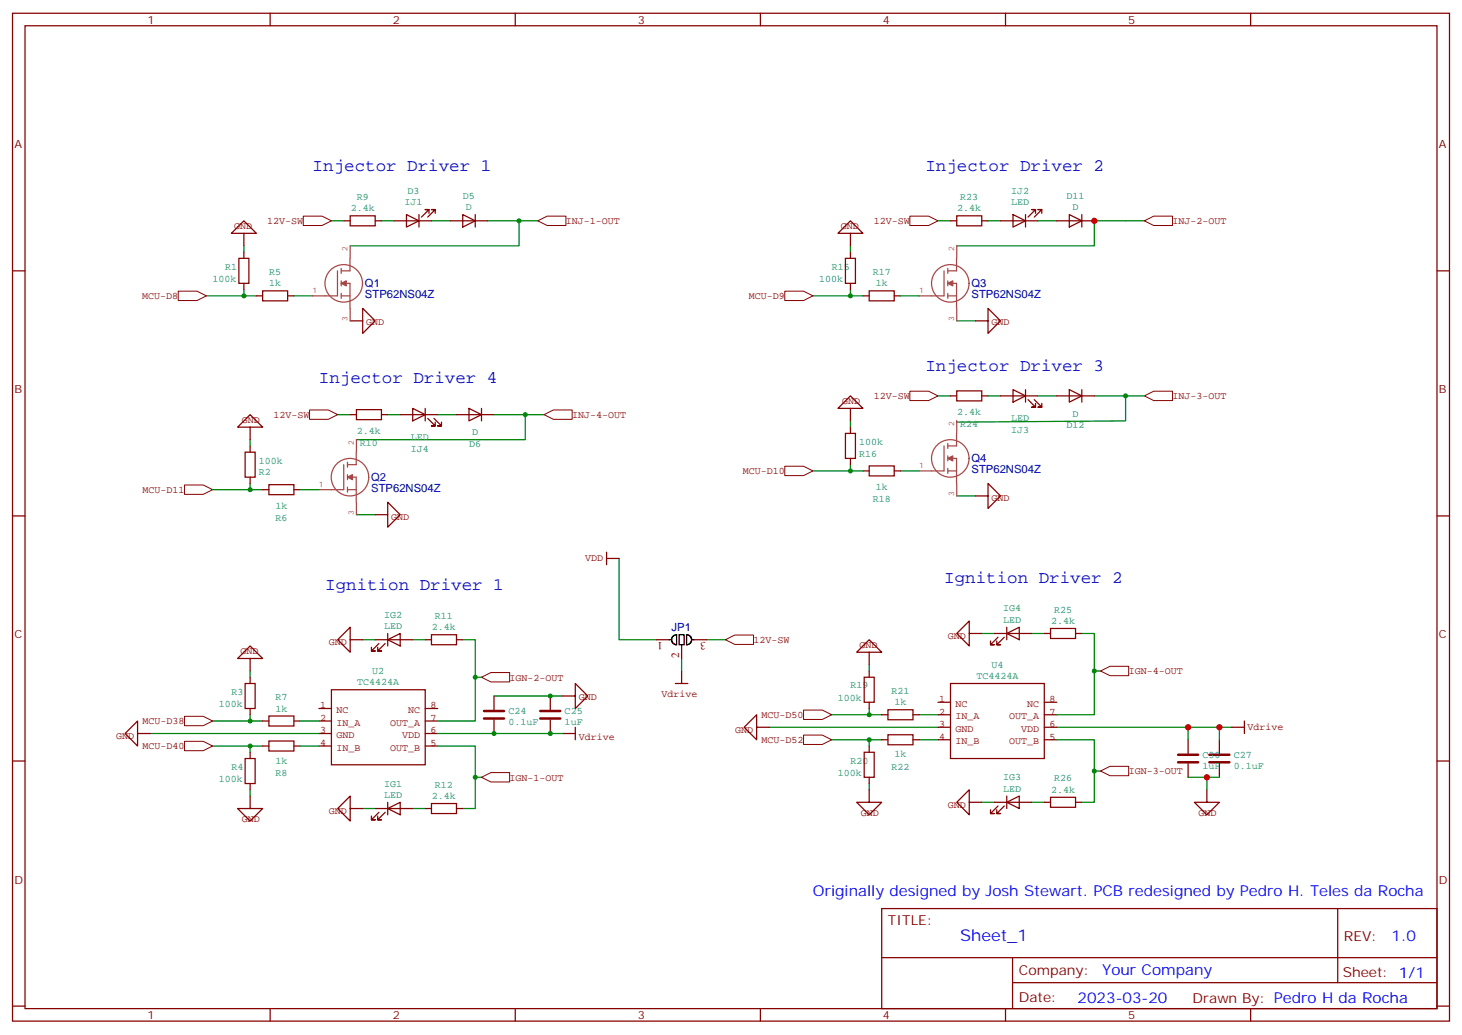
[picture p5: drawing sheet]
<svg xmlns="http://www.w3.org/2000/svg" width="412mm" height="292mm" viewBox="0 0 412 292" stroke-linecap="round" stroke-linejoin="round" font-family="sans-serif">
<g fill="none" stroke="#870000" stroke-width=".35">
<path d="M3.5 3.7h405.4v284.4h-405.4zM7.1 7.3h398.2v277.3h-398.2zM76.2 3.7v3.6M145.3 3.7v3.6M214.5 3.7v3.6M283.6 3.7v3.6M352.8 3.7v3.6M3.5 76.4h3.6M405.3 76.4h3.6M3.5 145.6h3.6M405.3 145.6h3.6M3.5 214.7h3.6"/>
<path d="M405.3 214.7h3.6M248.7 256.3h156.6v28.3h-156.6zM377.3 256.4v20.8M248.7 270.2h156.5M285.6 277.2h119.6M285.6 270.2v14.1M3.5 283.8h3.6M76.2 284.6v3.5M145.3 284.6v3.5M214.5 284.6v3.5M283.6 284.6v3.5M352.8 284.6v3.5"/>
<path d="M405.3 283.8h3.6"/>
</g>
<path d="M174.6 157.6v22.9h10.6M139.3 196.4h19.4M192.3 185.8v3.5M199.3 180.5h5.3M123.5 206.9h31.7M298.1 205.2h49.4" fill="none" stroke="#008500" stroke-width=".35"/>
<g fill="none" stroke="#850000" stroke-width=".35">
<path d="M90 199.9h3.5M93.5 194.6h26.4v21.2h-26.4zM119.9 199.9h3.6M139.3 196.4v3.8M155.2 196.4v3.8M158.7 196.4h3.6v-3.6l3.5 3.6-3.5 3.5v-3.5M264.6 198.1h3.5M268.1 192.8h26.5v21.2h-26.5zM294.6 198.1h3.5M90 203.4h3.5M90 206.9h3.5M90 210.5h3.5"/>
<path d="M119.9 203.4h3.6M119.9 206.9h3.6M119.9 210.5h3.6M139.3 203.1v3.8M155.2 203.1v3.8M158.7 206.9h3.6M162.3 205.2v3.5M264.6 201.6h3.5M264.6 205.2h3.5M264.6 208.7h3.5M294.6 201.6h3.5M294.6 205.2h3.5"/>
<path d="M294.6 208.7h3.5M347.5 205.2h3.5M351 203.4v3.5"/>
</g>
<path d="M136.5 202.7h5.7M136.5 200.6h5.7M152.4 202.7h5.6M152.4 200.6h5.6" fill="none" stroke="#850000" stroke-width=".71"/>
<path d="M204.6 180.5l2.7-1.3h5.2v2.6h-5.2z" fill="#fff" stroke="#850000" stroke-width=".28"/>
<path d="M190.5 192.8h3.5M192.3 189.3v3.5" fill="none" stroke="#850000" stroke-width=".35"/>
<path d="M298.1 208.7h10.6v8.8M308.7 217.5v8.8h-3.5M308.7 217.5h1.7" fill="none" stroke="#008500" stroke-width=".35"/>
<path d="M310.4 217.5l2.7-1.3h5.3v2.6h-5.3z" fill="#fff" stroke="#850000" stroke-width=".28"/>
<path d="M308.7 189.3h1.7M276.9 226.3h3.6M291 226.3h3.6" fill="none" stroke="#008500" stroke-width=".35"/>
<path d="M273.4 226.3v-3.5l-3.5 3.5 3.5 3.6v-3.6h3.5M280.5 226.3h10.5M281.5 227.4l-2.1 2.1h1.1h-1.1v-1M283.3 227.4l-2.1 2.1h1h-1v-1M284 226.3l3.5-1.7v3.5zM284 224.6v3.5M294.6 226.3h1.7M296.3 224.9h7.1v2.9h-7.1zM303.4 226.3h1.8" fill="none" stroke="#850000" stroke-width=".35"/>
<path d="M310.4 189.3l2.7-1.3h5.3v2.6h-5.3z" fill="#fff" stroke="#850000" stroke-width=".28"/>
<path d="M276.9 178.7h3.6M291 178.7h3.6M305.2 178.7h3.5v22.9h-10.6M217 205.2h47.6M234.6 208.7h10.6M234.6 201.6h10.6M259.3 208.7h5.3M259.3 201.6h5.3" fill="none" stroke="#008500" stroke-width=".35"/>
<path d="M273.4 178.7v-3.5l-3.5 3.5 3.5 3.5v-3.5h3.5M280.5 178.7h10.5M281.5 179.8l-2.1 2.1h1.1h-1.1v-1.1M283.3 179.8l-2.1 2.1h1h-1v-1.1M284 178.7l3.5-1.7v3.5zM284 177v3.5M294.6 178.7h1.7M296.3 177.3h7.1v2.8h-7.1zM303.4 178.7h1.8M213.4 205.2v-3.6l-3.5 3.6 3.5 3.5v-3.5h3.6" fill="none" stroke="#850000" stroke-width=".35"/>
<g fill="#fff" stroke="#850000" stroke-width=".28">
<path d="M226.7 200.3h5.3l2.6 1.3-2.6 1.4h-5.3z"/>
<path d="M226.7 207.4h5.3l2.6 1.3-2.6 1.3h-5.3z"/>
</g>
<g fill="none" stroke="#008500" stroke-width=".35">
<path d="M121.7 62.3h5.3M137.6 62.3h8.8M292.8 62.3h5.3M317.5 62.3h-8.8v7.1h-38.8M123.5 117h5.3M139.3 117h8.9M292.8 111.7h5.3M308.7 111.7h8.8M245.2 187.5v1.8M245.2 199.9v1.7h3.5M123.5 210.5h10.6v8.8M134.1 219.3v8.8h-3.6"/>
<path d="M134.1 219.3h1.7M248.7 208.7h-3.5v1.8M245.2 221.1v1.7"/>
</g>
<g fill="none" stroke="#850000" stroke-width=".35">
<path d="M127 62.3h10.6M130.5 60.5l3.6 1.8-3.6 1.8zM134.1 60.5v3.6M298.1 62.3h10.6M301.6 60.5l3.6 1.8-3.6 1.8zM305.2 60.5v3.6M128.8 117h10.5M132.3 115.2l3.5 1.8-3.5 1.7zM135.8 115.2v3.5M298.1 111.7h10.6M301.6 109.9l3.6 1.8-3.6 1.8zM305.2 109.9v3.6"/>
<path d="M243.8 191.1h2.8v7h-2.8zM245.2 184h3.5l-3.5-3.5-3.5 3.5h3.5v3.5M245.2 189.3v1.8M245.2 198.1v1.8M243.8 212.2h2.8v7.1h-2.8zM245.2 210.5v1.7M245.2 219.3v1.8M248.7 208.7h1.8M248.7 201.6h1.8M250.5 207.3h7v2.8h-7zM250.5 200.2h7v2.9h-7zM257.5 208.7h1.8"/>
<path d="M257.5 201.6h1.8M245.2 222.8v3.5h3.5l-3.5 3.6-3.5-3.6h3.5"/>
</g>
<path d="M135.8 191.1l2.7-1.4h5.3v2.7h-5.3z" fill="#fff" stroke="#850000" stroke-width=".28"/>
<path d="M134.1 191.1h1.7M155.2 206.9h3.5M102.3 228.1h3.5M116.4 228.1h3.5" fill="none" stroke="#008500" stroke-width=".35"/>
<path d="M171.1 157.6h3.5M171.1 155.8v3.5M98.8 228.1v-3.5l-3.6 3.5 3.6 3.5v-3.5h3.5M105.8 228.1h10.6M106.9 229.2l-2.1 2.1h1h-1v-1.1M108.7 229.2l-2.2 2.1h1.1h-1.1v-1.1M109.4 228.1l3.5-1.8v3.6zM109.4 226.3v3.6M119.9 228.1h1.8M121.7 226.7h7.1v2.8h-7.1zM128.8 228.1h1.7" fill="none" stroke="#850000" stroke-width=".35"/>
<path d="M135.8 219.3l2.7-1.3h5.3v2.6h-5.3z" fill="#fff" stroke="#850000" stroke-width=".28"/>
<path d="M102.3 180.5h3.5M116.4 180.5h3.5M130.5 180.5h3.6v22.9h-10.6M42.3 206.9h47.7M60 210.5h10.6M60 203.4h10.6M84.7 210.5h5.3M84.7 203.4h5.3" fill="none" stroke="#008500" stroke-width=".35"/>
<path d="M109.4 178.7v3.5M121.7 179.1h7.1v2.8h-7.1zM98.8 180.5v-3.5l-3.6 3.5 3.6 3.5v-3.5h3.5M105.8 180.5h10.6M106.9 181.5l-2.1 2.2h1h-1v-1.1M108.7 181.5l-2.2 2.2h1.1h-1.1v-1.1M109.4 180.5l3.5-1.8v3.5zM119.9 180.5h1.8M128.8 180.5h1.7M38.8 206.9v-3.5l-3.5 3.5 3.5 3.6v-3.6h3.5" fill="none" stroke="#850000" stroke-width=".35"/>
<g fill="#fff" stroke="#850000" stroke-width=".28">
<path d="M52 202.1h5.3l2.7 1.3-2.7 1.3h-5.3z"/>
<path d="M52 209.1h5.3l2.7 1.4-2.7 1.3h-5.3z"/>
</g>
<path d="M317.5 62.3h5.3M70.6 189.3v1.8M70.6 201.6v1.8h3.5M74.1 210.5h-3.5v1.7M70.6 222.8v1.8" fill="none" stroke="#008500" stroke-width=".35"/>
<g fill="none" stroke="#850000" stroke-width=".35">
<path d="M69.1 192.8h2.9v7.1h-2.9zM70.6 185.8h3.5l-3.5-3.6-3.6 3.6h3.6v3.5M70.6 191.1v1.7M70.6 199.9v1.7M69.1 214h2.9v7.1h-2.9zM70.6 212.2v1.8M74.1 210.5h1.7M74.1 203.4h1.7M75.8 209.1h7.1v2.8h-7.1zM75.8 202h7.1v2.8h-7.1zM82.9 210.5h1.8M82.9 203.4h1.8"/>
<path d="M70.6 224.6v3.5h3.5l-3.5 3.5-3.6-3.5h3.6M70.6 221.1v1.7"/>
</g>
<path d="M322.8 111.7l2.6-1.3h5.3v2.6h-5.3z" fill="#fff" stroke="#850000" stroke-width=".28"/>
<path d="M264.6 62.3h3.5M278.7 62.3h3.5" fill="none" stroke="#008500" stroke-width=".35"/>
<path d="M256.6 61h5.3l2.7 1.3-2.7 1.3h-5.3z" fill="#fff" stroke="#850000" stroke-width=".28"/>
<path d="M268.1 62.3h1.8M269.9 60.9h7v2.8h-7zM276.9 62.3h1.8M282.2 62.3h10.6M285.8 60.5l3.5 1.8-3.5 1.8zM289.3 60.5v3.6M292.1 60.2v-1.1h-1.1h1.1l-2.1 2.1M293.9 60.2v-1.1h-1.1h1.1l-2.2 2.1" fill="none" stroke="#850000" stroke-width=".35"/>
<path d="M317.5 111.7h5.3" fill="none" stroke="#008500" stroke-width=".35"/>
<path d="M153.5 117l2.6-1.3h5.3v2.6h-5.3z" fill="#fff" stroke="#850000" stroke-width=".28"/>
<path d="M264.6 111.7h3.5M278.7 111.7h3.5M317.5 111.7v7l-47.6 .4v-.4" fill="none" stroke="#008500" stroke-width=".35"/>
<path d="M256.6 110.4h5.3l2.7 1.3-2.7 1.3h-5.3z" fill="#fff" stroke="#850000" stroke-width=".28"/>
<path d="M268.1 111.7h1.8M269.9 110.3h7v2.8h-7zM276.9 111.7h1.8M282.2 111.7h10.6M285.8 109.9l3.5 1.8-3.5 1.8zM289.3 109.9v3.6M290 112.7l2.1 2.2h-1.1h1.1v-1.1M291.7 112.7l2.2 2.2h-1.1h1.1v-1.1" fill="none" stroke="#850000" stroke-width=".35"/>
<path d="M229.3 83.5h10.6M229.3 132.9h10.6" fill="none" stroke="#008500" stroke-width=".35"/>
<g fill="#fff" stroke="#850000" stroke-width=".28">
<path d="M52 136.8h5.3l2.7 1.3-2.7 1.4h-5.3z"/>
<path d="M221.4 131.5h5.3l2.6 1.4-2.6 1.3h-5.3z"/>
</g>
<path d="M146.4 62.3h5.3M239.9 69.4v1.7M239.9 81.7v1.8h3.5M269.9 90.5h5.3M239.9 118.7v1.8M239.9 131.1v1.8h3.5M254 132.9h5.3M269.9 139.9h5.3" fill="none" stroke="#008500" stroke-width=".35"/>
<g fill="none" stroke="#850000" stroke-width=".35">
<path d="M238.5 72.9h2.8v7h-2.8zM239.9 65.8h3.5l-3.5-3.5-3.5 3.5h3.5v3.6M239.9 71.1v1.8M239.9 79.9v1.8M243.4 83.5h1.8M245.2 82.1h7v2.8h-7zM252.2 83.5h1.8M275.2 90.5h3.5v-3.5l3.5 3.5-3.5 3.6v-3.6M239.9 115.2h3.5l-3.5-3.5-3.5 3.5h3.5v3.5M238.5 122.3h2.8v7h-2.8zM239.9 120.5v1.8M239.9 129.3v1.8"/>
<path d="M243.4 132.9h1.8M245.2 131.4h7v2.9h-7zM252.2 132.9h1.8M275.2 139.9h3.5v-3.5l3.5 3.5-3.5 3.5v-3.5"/>
</g>
<path d="M151.7 62.3l2.6-1.3h5.3v2.6h-5.3z" fill="#fff" stroke="#850000" stroke-width=".28"/>
<path d="M93.5 62.3h3.5M107.6 62.3h3.5M146.4 62.3v7.1h-47.6" fill="none" stroke="#008500" stroke-width=".35"/>
<path d="M85.5 61h5.3l2.7 1.3-2.7 1.3h-5.3z" fill="#fff" stroke="#850000" stroke-width=".28"/>
<path d="M97 62.3h1.8M98.8 60.9h7v2.8h-7zM105.8 62.3h1.8M111.1 62.3h10.6M114.7 60.5l3.5 1.8-3.5 1.8zM118.2 60.5v3.6M121 60.2v-1.1h-1.1h1.1l-2.1 2.1M122.8 60.2v-1.1h-1.1h1.1l-2.2 2.1" fill="none" stroke="#850000" stroke-width=".35"/>
<path d="M148.2 117h5.3" fill="none" stroke="#008500" stroke-width=".35"/>
<path d="M322.8 62.3l2.6-1.3h5.3v2.6h-5.3z" fill="#fff" stroke="#850000" stroke-width=".28"/>
<path d="M95.2 117h3.6M109.4 117h3.5M148.2 117v7h-47.7" fill="none" stroke="#008500" stroke-width=".35"/>
<path d="M87.3 115.7h5.3l2.6 1.3-2.6 1.3h-5.3z" fill="#fff" stroke="#850000" stroke-width=".28"/>
<path d="M98.8 117h1.7M100.5 115.6h7.1v2.8h-7.1zM107.6 117h1.8M112.9 117h10.6M116.4 115.2l3.5 1.8-3.5 1.7zM119.9 115.2v3.5M120.6 118l2.2 2.2h-1.1h1.1v-1.1M122.4 118l2.1 2.2h-1h1v-1.1" fill="none" stroke="#850000" stroke-width=".35"/>
<path d="M58.2 83.5h10.6M60 138.1h10.6" fill="none" stroke="#008500" stroke-width=".35"/>
<g fill="#fff" stroke="#850000" stroke-width=".28">
<path d="M221.4 82.1h5.3l2.6 1.4-2.6 1.3h-5.3z"/>
<path d="M50.3 82.1h5.3l2.6 1.4-2.6 1.3h-5.3z"/>
</g>
<path d="M68.8 69.4v1.7M68.8 81.7v1.8h3.5M82.9 83.5h5.3M70.6 124v1.8M70.6 136.4v1.7h3.5M100.5 145.2h5.3" fill="none" stroke="#008500" stroke-width=".35"/>
<g fill="none" stroke="#850000" stroke-width=".35">
<path d="M67.4 72.9h2.8v7h-2.8zM68.8 65.8h3.5l-3.5-3.5-3.5 3.5h3.5v3.6M68.8 71.1v1.8M68.8 79.9v1.8M72.3 83.5h1.8M74.1 82.1h7v2.8h-7zM81.1 83.5h1.8M98.8 90.5h3.5v-3.5l3.5 3.5-3.5 3.6v-3.6M69.1 127.6h2.9v7h-2.9zM70.6 120.5h3.5l-3.5-3.5-3.6 3.5h3.6v3.5M70.6 125.8v1.8M70.6 134.6v1.8"/>
<path d="M74.1 138.1h1.7M75.8 136.7h7.1v2.9h-7.1zM82.9 138.1h1.8M105.8 145.2h3.6v-3.5l3.5 3.5-3.5 3.5v-3.5M185.2 180.5h3.5M192.3 182.2v3.6M195.8 180.5h3.5M335.1 208.7v3.9M335.1 215.4v3.9M344 208.7v3.9M344 215.4v3.9M340.4 222.8v3.5h3.6l-3.6 3.6-3.5-3.6h3.5"/>
</g>
<g fill="none" stroke="#a64a4a" stroke-width=".35">
<path d="M95.2 76.4v7.1h-7M96.3 79.9h2.4v7.1M96.3 75.7v1.4M96.3 79.2v1.4M98.7 72.9v3.5h-2.4M98.8 69.4v3.4M266.3 76.4v7.1h-7M267.3 79.9h2.5v7.1M267.3 75.7v1.4M267.3 79.2v1.4M269.8 72.9v3.5h-2.5M269.9 69.4v3.4"/>
<path d="M96.3 83.5h2.4M96.3 82.8v1.4M98.8 87.1v3.4M267.3 83.5h2.5M267.3 82.8v1.4M269.9 87.1v3.4M269.9 118.7v3.5M97 131.1v7h-7M98 134.6h2.5v7.1M98 138.1h2.5M98 130.4v1.4M98 133.9v1.4"/>
<path d="M98 137.4v1.5M100.5 127.6v3.5h-2.5M100.5 124v3.5M266.3 125.8v7.1h-7M267.3 129.3h2.5v7.1M267.3 132.9h2.5M267.3 125.1v1.4M267.3 128.6v1.4M267.3 132.2v1.4M269.8 122.3v3.5h-2.5M269.9 136.4v3.5M100.5 141.7v3.5"/>
<circle cx="97" cy="79.9" r="5.3"/>
<circle cx="268.1" cy="79.9" r="5.3"/>
<circle cx="98.7" cy="134.6" r="5.3"/>
<circle cx="268.1" cy="129.3" r="5.3"/>
</g>
<g fill="#a64a4a" stroke="#a64a4a" stroke-width=".35">
<path d="M98 134.6l1.4-.7v1.4z"/>
<path d="M96.3 79.9l1.4-.7v1.4z"/>
<path d="M267.3 129.3l1.5-.7v1.4z"/>
<path d="M267.3 79.9l1.5-.7v1.4z"/>
</g>
<path d="M254 83.5h5.3M84.7 138.1h5.3M335.1 205.2v3.5M335.1 219.3h8.9M340.4 219.3v3.5M344 205.2v3.5" fill="none" stroke="#008700" stroke-width=".35"/>
<path d="M332.3 215.1h5.7M332.3 212.9h5.7M341.1 215.1h5.7M341.1 212.9h5.7" fill="none" stroke="#850000" stroke-width=".71"/>
<path d="M189.7 179.6l1.2-.5-.1 2.8a1.41 1.41 0 0 1-1.2-.8 1.41 1.41 0 0 1 .1-1.5zM191.6 179.1h1.4v2.8h-1.4zM193.7 179.1a1.41 1.41 0 0 1 1.4 1.4 1.41 1.41 0 0 1-1.4 1.4zM188.7 180.5h.7M192.3 181.9v.3M195.1 180.5h.7" fill="none" stroke="#000" stroke-width=".35"/>
<g fill="#008500">
<circle cx="155.2" cy="196.4" r=".71"/>
<circle cx="155.2" cy="206.9" r=".71"/>
<circle cx="139.3" cy="206.9" r=".71"/>
<circle cx="308.7" cy="217.5" r=".71"/>
<circle cx="308.7" cy="189.3" r=".71"/>
<circle cx="245.2" cy="208.7" r=".71"/>
<circle cx="245.2" cy="201.6" r=".71"/>
<circle cx="134.1" cy="219.3" r=".71"/>
<circle cx="134.1" cy="191.1" r=".71"/>
<circle cx="70.6" cy="210.5" r=".71"/>
<circle cx="70.6" cy="203.4" r=".71"/>
<circle cx="317.5" cy="111.7" r=".71"/>
<circle cx="239.9" cy="132.9" r=".71"/>
<circle cx="239.9" cy="83.5" r=".71"/>
<circle cx="146.4" cy="62.3" r=".71"/>
<circle cx="148.2" cy="117" r=".71"/>
<circle cx="70.6" cy="138.1" r=".71"/>
<circle cx="68.8" cy="83.5" r=".71"/>
</g>
<g fill="#c00">
<circle cx="308.7" cy="62.3" r=".88"/>
<circle cx="344" cy="205.2" r=".88"/>
<circle cx="335.1" cy="205.2" r=".88"/>
<circle cx="340.4" cy="219.3" r=".88"/>
</g>
<g font-size="4.9" fill="#0000c2">
<text x="88.2" y="48.2">Injector Driver 1</text>
<text x="261.1" y="48.2">Injector Driver 2</text>
<text x="261.1" y="104.6">Injector Driver 3</text>
<text x="90" y="108.2">Injector Driver 4</text>
<text x="91.7" y="166.4">Ignition Driver 1</text>
<text x="266.3" y="164.6">Ignition Driver 2</text>
</g>
<text font-size="4.6" fill="#00f" x="270.8" y="265.4">Sheet_1</text>
<g font-size="4.2" fill="#00f">
<text x="229.3" y="252.8">Originally designed by Josh Stewart. PCB redesigned by Pedro H. Teles da Rocha</text>
<text x="392.5" y="265.6">1.0</text>
<text x="310.9" y="275.2">Your Company</text>
<text x="304" y="283">2023-03-20</text>
</g>
<g font-size="3.9" fill="#800">
<text x="250.5" y="260.9">TITLE:</text>
<text x="379.1" y="265.6">REV:</text>
<text x="287.4" y="275.1">Company:</text>
<text x="378.7" y="275.7">Sheet: 1/1</text>
<text x="287.4" y="282.8">Date:</text>
<text x="336.4" y="282.9">Drawn By: Pedro H da Rocha</text>
</g>
<g font-size="3.2" fill="#800">
<text x="41.6" y="6.7">1</text>
<text x="110.8" y="6.7">2</text>
<text x="179.9" y="6.7">3</text>
<text x="249.1" y="6.7">4</text>
<text x="318.2" y="6.7">5</text>
<text x="4.1" y="41.8">A</text>
<text x="405.9" y="41.8">A</text>
<text x="4.1" y="111">B</text>
<text x="405.9" y="111">B</text>
<text x="4.1" y="180.1">C</text>
<text x="405.9" y="180.1">C</text>
<text x="4.1" y="249.3">D</text>
<text x="405.9" y="249.3">D</text>
<text x="41.6" y="287.5">1</text>
<text x="110.8" y="287.5">2</text>
<text x="179.9" y="287.5">3</text>
<text x="249.1" y="287.5">4</text>
<text x="318.2" y="287.5">5</text>
</g>
<g font-size="3.2" fill="#000080">
<text x="103" y="81">Q1</text>
<text x="274.1" y="81">Q3</text>
<text x="103" y="84.2">STP62NS04Z</text>
<text x="274.1" y="84.2">STP62NS04Z</text>
<text x="274.1" y="130.4">Q4</text>
<text x="104.7" y="135.7">Q2</text>
<text x="274.1" y="133.6">STP62NS04Z</text>
<text x="104.7" y="138.9">STP62NS04Z</text>
<text x="189.4" y="178.1">JP1</text>
</g>
<g font-size="3.2" fill="#840000">
<text x="187" y="181.2" transform="rotate(-180 187 181.2)">1</text>
<text x="191.6" y="185.6" transform="rotate(-90 191.6 185.6)">2</text>
<text x="199.1" y="181.2" transform="rotate(-180 199.1 181.2)">3</text>
</g>
<g font-size="2.8" fill="#008484">
<text x="98.9" y="59.6">2.4k</text>
<text x="100.6" y="56.4">R9</text>
<text x="114.1" y="57.9">IJ1</text>
<text x="115" y="54.7">D3</text>
<text x="130.6" y="56.1">D5</text>
<text x="131.4" y="59.3">D</text>
<text x="270" y="59.6">2.4k</text>
<text x="270.9" y="56.4">R23</text>
<text x="285.2" y="57.9">LED</text>
<text x="285.2" y="54.7">IJ2</text>
<text x="300.8" y="56.1">D11</text>
<text x="302.5" y="59.3">D</text>
<text x="63.5" y="76.1">R1</text>
<text x="75.9" y="77.6">R5</text>
<text x="234.6" y="76.1">R15</text>
<text x="246.2" y="77.6">R17</text>
<text x="60" y="79.6">100k</text>
<text x="75.9" y="80.8">1k</text>
<text x="231.1" y="79.6">100k</text>
<text x="247" y="80.8">1k</text>
<text x="270" y="117.2">2.4k</text>
<text x="285.2" y="118.9">LED</text>
<text x="302.5" y="117.5">D</text>
<text x="100.7" y="122.5">2.4k</text>
<text x="101.5" y="125.7">R10</text>
<text x="115.9" y="124.2">LED</text>
<text x="133.2" y="122.8">D</text>
<text x="242.4" y="125.6">100k</text>
<text x="270.9" y="120.4">R24</text>
<text x="285.2" y="122.1">IJ3</text>
<text x="300.8" y="120.7">D12</text>
<text x="73" y="130.9">100k</text>
<text x="115.9" y="127.4">IJ4</text>
<text x="132.4" y="126">D6</text>
<text x="242.4" y="128.8">R16</text>
<text x="73" y="134.1">R2</text>
<text x="77.7" y="143.7">1k</text>
<text x="246.2" y="141.6">R18</text>
<text x="247" y="138.4">1k</text>
<text x="77.7" y="146.9">R6</text>
<text x="283" y="172.5">IG4</text>
<text x="297.3" y="172.8">R25</text>
<text x="108.3" y="177.5">LED</text>
<text x="108.3" y="174.3">IG2</text>
<text x="121.8" y="177.8">2.4k</text>
<text x="122.7" y="174.6">R11</text>
<text x="283" y="175.7">LED</text>
<text x="296.5" y="176">2.4k</text>
<text x="105" y="190.2">U2</text>
<text x="275.4" y="191.6">TC4424A</text>
<text x="279.6" y="188.4">U4</text>
<text x="65.3" y="196">R3</text>
<text x="77.7" y="197.5">R7</text>
<text x="100.8" y="193.4">TC4424A</text>
<text x="236.4" y="197.8">100k</text>
<text x="239.9" y="194.2">R19</text>
<text x="251.5" y="195.8">R21</text>
<text x="61.7" y="199.5">100k</text>
<text x="77.7" y="200.7">1k</text>
<text x="143.4" y="201.4">C24</text>
<text x="159.3" y="201.4">C25</text>
<text x="252.3" y="199">1k</text>
<text x="143.4" y="204.6">0.1uF</text>
<text x="159.3" y="204.6">1uF</text>
<text x="77.7" y="215.4">1k</text>
<text x="239.9" y="215.4">R20</text>
<text x="252.3" y="213.6">1k</text>
<text x="339.2" y="213.8">C30</text>
<text x="348" y="213.8">C27</text>
<text x="61.7" y="220.7">100k</text>
<text x="65.3" y="217.2">R4</text>
<text x="77.7" y="218.9">R8</text>
<text x="108.3" y="221.9">IG1</text>
<text x="236.4" y="218.9">100k</text>
<text x="251.5" y="217.2">R22</text>
<text x="283" y="220.1">IG3</text>
<text x="297.3" y="220.5">R26</text>
<text x="339.2" y="217">1uF</text>
<text x="348" y="217">0.1uF</text>
<text x="108.3" y="225.1">LED</text>
<text x="121.8" y="225.4">2.4k</text>
<text x="122.7" y="222.2">R12</text>
<text x="283" y="223.3">LED</text>
<text x="296.5" y="223.7">2.4k</text>
</g>
<g font-size="2.8" fill="#840000">
<text x="66.1" y="64.6">GND</text>
<text x="75.4" y="63.2">12V-SW</text>
<text x="159.6" y="63.2">INJ-1-OUT</text>
<text x="237.2" y="64.6">GND</text>
<text x="246.5" y="63.2">12V-SW</text>
<text x="330.7" y="63.2">INJ-2-OUT</text>
<text x="40.1" y="84.4">MCU-D8</text>
<text x="211.2" y="84.4">MCU-D9</text>
<text x="103.3" y="91.7">GND</text>
<text x="279.7" y="91.7">GND</text>
<text x="237.5" y="114">GND</text>
<text x="246.5" y="112.6">12V-SW</text>
<text x="330.7" y="112.6">INJ-3-OUT</text>
<text x="68.2" y="119.3">GND</text>
<text x="77.2" y="117.9">12V-SW</text>
<text x="161.4" y="117.9">INJ-4-OUT</text>
<text x="209.5" y="133.8">MCU-D10</text>
<text x="40.2" y="139.1">MCU-D11</text>
<text x="279.7" y="141.4">GND</text>
<text x="110.3" y="146.7">GND</text>
<text x="165" y="158.3">VDD</text>
<text x="67.8" y="184.5">GND</text>
<text x="92.7" y="182">GND</text>
<text x="212.5" y="181.4">12V-SW</text>
<text x="242.5" y="182.8">GND</text>
<text x="267.3" y="180.2">GND</text>
<text x="143.8" y="192">IGN-2-OUT</text>
<text x="318.4" y="190.2">IGN-4-OUT</text>
<text x="163.3" y="197.5">GND</text>
<text x="186.5" y="196.7">Vdrive</text>
<text x="90.3" y="199.8">1</text>
<text x="90.3" y="203.4">2</text>
<text x="94.9" y="201.2">NC</text>
<text x="115.1" y="201.2">NC</text>
<text x="121.4" y="203.4">7</text>
<text x="121.4" y="199.8">8</text>
<text x="214.8" y="202.6">MCU-D50</text>
<text x="264.9" y="198.1">1</text>
<text x="264.9" y="201.6">2</text>
<text x="269.5" y="199.4">NC</text>
<text x="269.5" y="203">IN_A</text>
<text x="284.7" y="203">OUT_A</text>
<text x="289.8" y="199.4">NC</text>
<text x="296.1" y="201.6">7</text>
<text x="296.1" y="198.1">8</text>
<text x="32.7" y="208.4">GND</text>
<text x="40.2" y="204.3">MCU-D38</text>
<text x="90.3" y="206.9">3</text>
<text x="94.9" y="204.7">IN_A</text>
<text x="94.9" y="208.3">GND</text>
<text x="110.1" y="204.7">OUT_A</text>
<text x="113.5" y="208.3">VDD</text>
<text x="121.4" y="206.9">6</text>
<text x="163.3" y="208.9">Vdrive</text>
<text x="207.4" y="206.7">GND</text>
<text x="214.8" y="209.6">MCU-D52</text>
<text x="264.9" y="205.1">3</text>
<text x="264.9" y="208.7">4</text>
<text x="269.5" y="206.5">GND</text>
<text x="288.1" y="206.5">VDD</text>
<text x="296.1" y="208.7">5</text>
<text x="296.1" y="205.1">6</text>
<text x="351.9" y="206.1">Vdrive</text>
<text x="40.2" y="211.4">MCU-D40</text>
<text x="90.3" y="210.4">4</text>
<text x="94.9" y="211.8">IN_B</text>
<text x="110.1" y="211.8">OUT_B</text>
<text x="121.4" y="210.4">5</text>
<text x="269.5" y="210">IN_B</text>
<text x="284.7" y="210">OUT_B</text>
<text x="143.8" y="220.2">IGN-1-OUT</text>
<text x="318.4" y="218.4">IGN-3-OUT</text>
<text x="267.3" y="227.8">GND</text>
<text x="68.2" y="232">GND</text>
<text x="92.7" y="229.6">GND</text>
<text x="242.8" y="230.2">GND</text>
<text x="338.1" y="230.2">GND</text>
</g>
<g font-size="2.1" fill="#a54b4b">
<text x="98" y="70.7" transform="rotate(-90 98 70.7)">2</text>
<text x="269.1" y="70.7" transform="rotate(-90 269.1 70.7)">2</text>
<text x="88.2" y="82.8">1</text>
<text x="259.3" y="82.8">1</text>
<text x="98" y="90.5" transform="rotate(-90 98 90.5)">3</text>
<text x="269.1" y="90.5" transform="rotate(-90 269.1 90.5)">3</text>
<text x="99.8" y="125.4" transform="rotate(-90 99.8 125.4)">2</text>
<text x="269.1" y="120.1" transform="rotate(-90 269.1 120.1)">2</text>
<text x="89.9" y="137.5">1</text>
<text x="259.3" y="132.2">1</text>
<text x="269.1" y="139.9" transform="rotate(-90 269.1 139.9)">3</text>
<text x="99.8" y="145.2" transform="rotate(-90 99.8 145.2)">3</text>
</g>
</svg>
